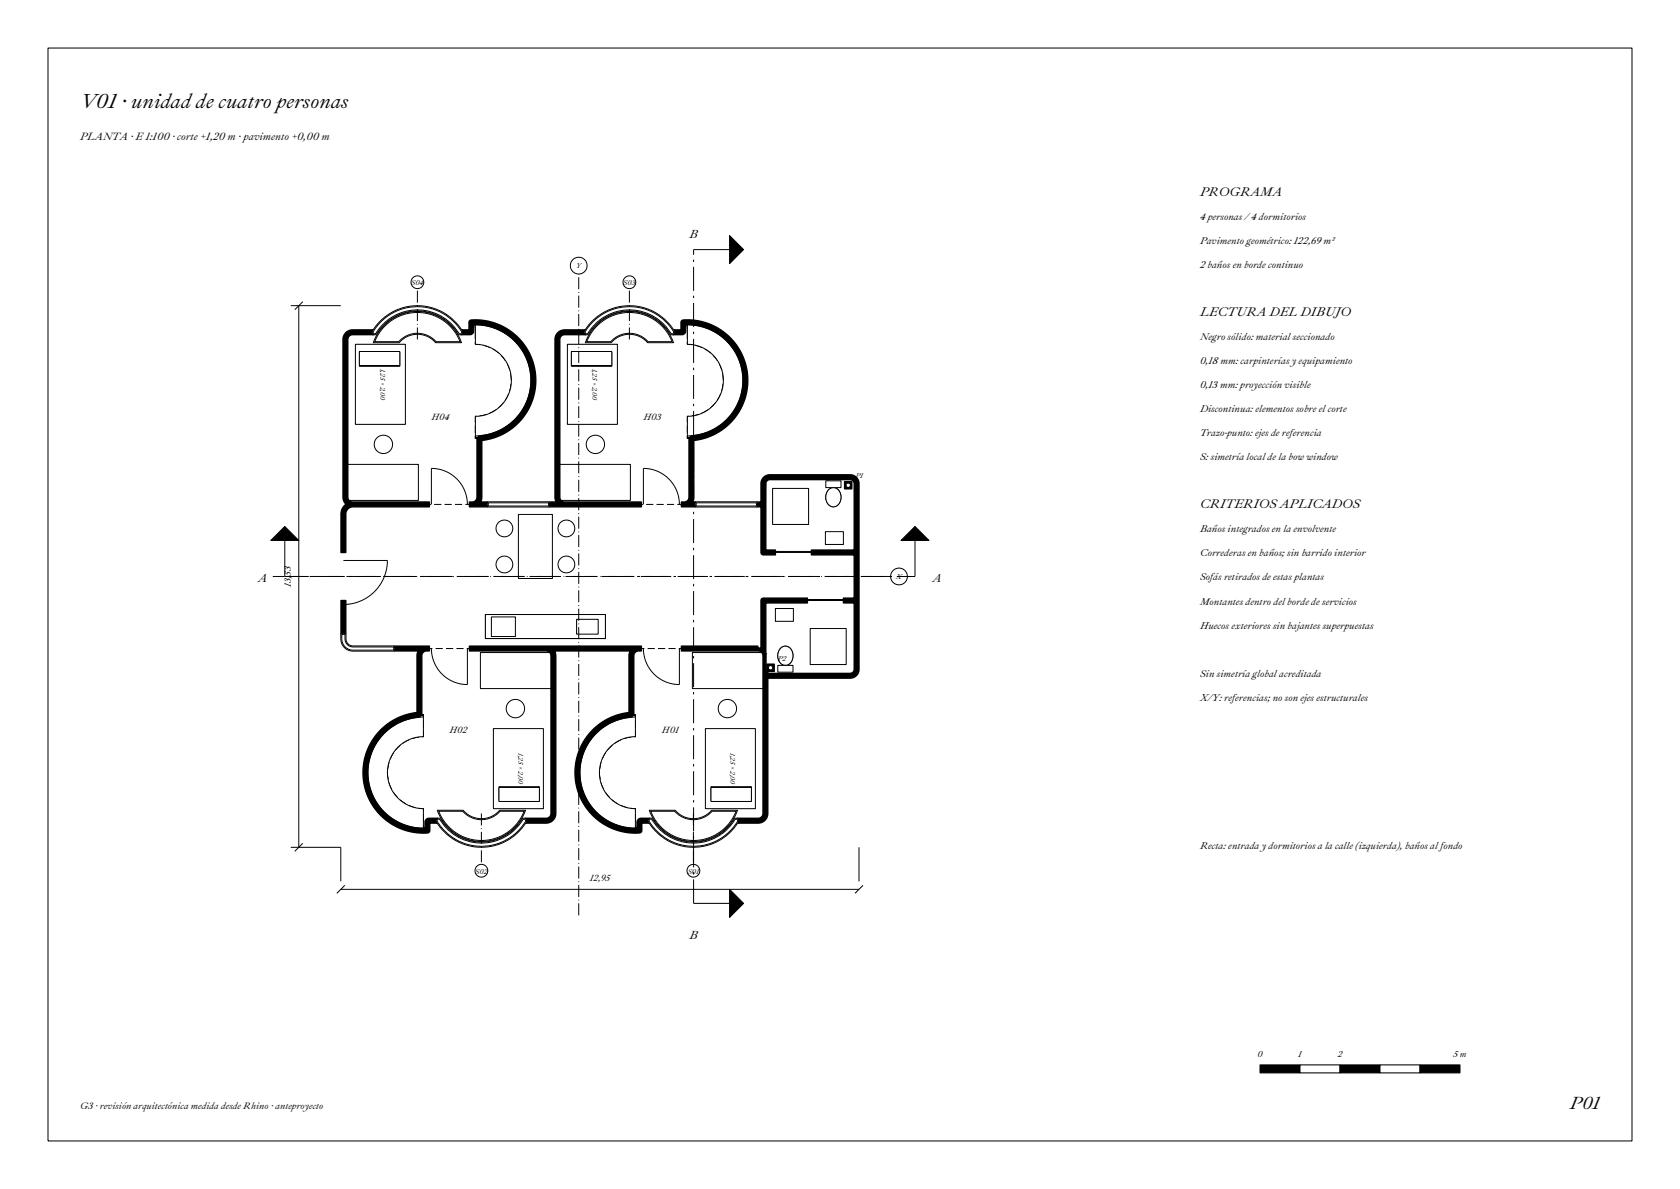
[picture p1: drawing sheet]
<svg xmlns="http://www.w3.org/2000/svg" width="420mm" height="297mm" viewBox="0 0 420 297" stroke-linecap="round" stroke-linejoin="round" font-family="sans-serif">
<path d="M131.2 87.3a14.8 14.8 0 0 0-13.3-6.8l-.2 2.4-2.6 .1a12.7 12.7 0 0 0-21.1-.5l-.4 .5h-5.6l-1.1 .5-.5 1.3v39.4l.5 1.3 1.3 .5h29.8l1.3-.5 .5-1.3 .1-14.6 2.4-.7a14.2 14.2 0 0 0 9.2-20.9l-.3-.7M133.3 95.9a14.5 14.5 0 0 0-14.5-15.4v5.5a9 9 0 0 1 9 9 9 9 0 0 1-9 9v5.5a14.5 14.5 0 0 0 14.5-13.6M184.2 87.3a14.8 14.8 0 0 0-13.3-6.8l-.2 2.4-2.6 .1a12.7 12.7 0 0 0-21.1-.5l-.4 .5h-5.6l-1.1 .5-.5 1.3v39.4l.5 1.3 1.3 .5h29.8l1.3-.5 .5-1.3 .1-14.6 2.4-.7a14.2 14.2 0 0 0 9.2-20.9l-.3-.7M186.3 95.9a14.5 14.5 0 0 0-14.4-15.4v5.5a9 9 0 0 1 9 9 9 9 0 0 1-9 9v5.5a14.5 14.5 0 0 0 14.4-13.6M138.3 163.8l-.5-1.3-1.3-.5h-29.8l-1.3 .5-.5 1.3-.1 14.6-.5 .1a14.9 14.9 0 0 0-9.8 5.5 14.5 14.5 0 0 0-1.5 15.8 14.5 14.5 0 0 0 13.8 7.7l.2-2.4 2.6-.1a13.2 13.2 0 0 0 10.3 6 12.9 12.9 0 0 0 11.2-6h5.6l1.1-.5 .5-1.3v-39.4M191.3 163.8l-.5-1.3-1.3-.5h-29.8l-1.3 .5-.5 1.3-.1 14.6-.5 .1a14.9 14.9 0 0 0-9.8 5.5 14.5 14.5 0 0 0-1.5 15.8 14.5 14.5 0 0 0 13.8 7.7l.2-2.4 2.6-.1a13.2 13.2 0 0 0 10.3 6 12.9 12.9 0 0 0 11.2-6h5.6l1.1-.5 .5-1.3v-39.4M91.4 192.1a14.5 14.5 0 0 0 14.4 15.4v-5.5a9 9 0 0 1-9-9 9 9 0 0 1 9-9v-5.5a14.5 14.5 0 0 0-14.4 13.6M144.4 192.1a14.5 14.5 0 0 0 14.5 15.4v-5.5a9 9 0 0 1-9-9 9 9 0 0 1 9-9v-5.5a14.5 14.5 0 0 0-14.5 13.6" fill="none" stroke="#000" stroke-width=".25" stroke-dasharray="1.8 .8" stroke-linecap="butt"/>
<g fill="#fff" stroke="#000" stroke-width=".25">
<path d="M195.2 161.9a1.87 1.87 0 0 1 2.1-.2 1.87 1.87 0 0 1 .9 1.9 1.98 1.98 0 0 1-.6 2.1 1.98 1.98 0 0 1-2.2 .2 2.77 2.77 0 0 1-.2-4zM195 163a1.43 1.43 0 0 0-.1 1.7 1.43 1.43 0 0 0 1.7 .5 1.42 1.42 0 0 0 1.5-1.6 1.42 1.42 0 0 0-1.8-1.2l-.8 .2z" fill-rule="evenodd"/>
<path d="M207.2 122.3a1.93 1.93 0 0 1 2.3-.1 1.93 1.93 0 0 1 .7 2.1 1.91 1.91 0 0 1-.8 1.9 1.91 1.91 0 0 1-2.1 0 2.79 2.79 0 0 1-.1-3.9zM207 123.3a1.47 1.47 0 0 0 0 1.8 1.47 1.47 0 0 0 1.8 .5 1.41 1.41 0 0 0 1.3-1.7 1.41 1.41 0 0 0-1.8-1.1l-.7 .1z" fill-rule="evenodd"/>
<path d="M176.7 182.3h11.8v19.4h-11.8z" fill-rule="evenodd"/>
<path d="M176.4 182h12.4v20h-12.4z" fill-rule="evenodd"/>
<path d="M177.8 196.5h10.1v3.5h-10.1z" fill-rule="evenodd"/>
<path d="M177.8 196.7h10.1v3.5h-10.1z" fill-rule="evenodd"/>
<path d="M162.3 202.4h6.5a6 6 0 0 0 9.1 0h6.5a11.7 11.7 0 0 1-11 7.8 11.7 11.7 0 0 1-11.1-7.8z" fill-rule="evenodd"/>
<path d="M162.7 202.7h6a6.2 6.2 0 0 0 9.3 0h6a11.4 11.4 0 0 1-10.6 7.3 11.4 11.4 0 0 1-10.7-7.3z" fill-rule="evenodd"/>
<path d="M148.3 183.1a14.5 14.5 0 0 1 10.6-4.6v5.5a9 9 0 0 0-9 9 9 9 0 0 0 9 9v5.5a14.5 14.5 0 0 1-13.4-8.7 14.5 14.5 0 0 1 2.8-15.7z" fill-rule="evenodd"/>
<path d="M148.7 182.9a14.3 14.3 0 0 1 10.2-4.2v.4a13.9 13.9 0 0 0-13.9 13.9 13.9 13.9 0 0 0 13.9 13.9v.4a14.3 14.3 0 0 1-13.3-8.8 14.3 14.3 0 0 1 3.1-15.6z" fill-rule="evenodd"/>
<path d="M173.1 163h18v9h-18z" fill-rule="evenodd"/>
<path d="M123.6 182.3h11.9v19.4h-11.9z" fill-rule="evenodd"/>
<path d="M123.3 182h12.5v20h-12.5z" fill-rule="evenodd"/>
<path d="M124.7 196.5h10.2v3.5h-10.2z" fill-rule="evenodd"/>
<path d="M124.7 196.7h10.2v3.5h-10.2z" fill-rule="evenodd"/>
<path d="M109.3 202.4h6.5a6 6 0 0 0 9.1 0h6.5a11.7 11.7 0 0 1-11.1 7.8 11.7 11.7 0 0 1-11-7.8z" fill-rule="evenodd"/>
<path d="M109.7 202.7h6a6.2 6.2 0 0 0 9.3 0h6a11.4 11.4 0 0 1-10.7 7.3 11.4 11.4 0 0 1-10.6-7.3z" fill-rule="evenodd"/>
<path d="M95.3 183.1a14.5 14.5 0 0 1 10.5-4.6v5.5a9 9 0 0 0-9 9 9 9 0 0 0 9 9v5.5a14.5 14.5 0 0 1-13.3-8.7 14.5 14.5 0 0 1 2.8-15.7z" fill-rule="evenodd"/>
<path d="M95.7 182.9a14.3 14.3 0 0 1 10.1-4.2v.4a13.9 13.9 0 0 0-13.8 13.9 13.9 13.9 0 0 0 13.8 13.9v.4a14.3 14.3 0 0 1-13.2-8.8 14.3 14.3 0 0 1 3.1-15.6z" fill-rule="evenodd"/>
<path d="M120.1 163h18v9h-18z" fill-rule="evenodd"/>
<path d="M142.2 86.3h11.9v19.4h-11.9z" fill-rule="evenodd"/>
<path d="M141.9 86h12.5v20h-12.5z" fill-rule="evenodd"/>
<path d="M142.8 88h10.2v3.5h-10.2z" fill-rule="evenodd"/>
<path d="M142.8 87.8h10.2v3.5h-10.2z" fill-rule="evenodd"/>
<path d="M149.2 81.1a11.7 11.7 0 0 1 19.2 4.5h-6.5a6 6 0 0 0-9.1 0h-6.5l1.2-2.4z" fill-rule="evenodd"/>
<path d="M149.5 81.1a11.4 11.4 0 0 1 18.5 4.3h-6a6.2 6.2 0 0 0-9.3 0h-6l1.1-2.3z" fill-rule="evenodd"/>
<path d="M171.9 80.5a14.5 14.5 0 0 1 14.4 14.5 14.5 14.5 0 0 1-14.4 14.5v-5.5a9 9 0 0 0 9-9 9 9 0 0 0-9-9z" fill-rule="evenodd"/>
<path d="M171.9 80.7a14.3 14.3 0 0 1 14.3 14.3 14.3 14.3 0 0 1-14.3 14.3v-.4a13.9 13.9 0 0 0 13.8-13.9 13.9 13.9 0 0 0-13.8-13.9z" fill-rule="evenodd"/>
<path d="M139.6 116h18v9h-18z" fill-rule="evenodd"/>
<path d="M89.2 86.3h11.8v19.4h-11.8z" fill-rule="evenodd"/>
<path d="M88.9 86h12.4v20h-12.4z" fill-rule="evenodd"/>
<path d="M89.8 88h10.1v3.5h-10.1z" fill-rule="evenodd"/>
<path d="M89.8 87.8h10.1v3.5h-10.1z" fill-rule="evenodd"/>
<path d="M96.2 81.1a11.7 11.7 0 0 1 19.2 4.5h-6.5a6 6 0 0 0-9.1 0h-6.5l1.2-2.4z" fill-rule="evenodd"/>
<path d="M96.5 81.1a11.4 11.4 0 0 1 18.5 4.3h-6a6.2 6.2 0 0 0-9.3 0h-6l1.1-2.3z" fill-rule="evenodd"/>
<path d="M118.8 80.5a14.5 14.5 0 0 1 14.6 14.5 14.5 14.5 0 0 1-14.6 14.5v-5.5a9 9 0 0 0 9-9 9 9 0 0 0-9-9z" fill-rule="evenodd"/>
<path d="M118.8 80.7a14.3 14.3 0 0 1 14.4 14.3 14.3 14.3 0 0 1-14.4 14.3v-.4a13.9 13.9 0 0 0 13.9-13.9 13.9 13.9 0 0 0-13.9-13.9z" fill-rule="evenodd"/>
<path d="M86.6 116h18v9h-18z" fill-rule="evenodd"/>
<path d="M193.1 122h9v9h-9z" fill-rule="evenodd"/>
<path d="M206.3 132.8h4.5v3.2h-4.5z" fill-rule="evenodd"/>
<path d="M202.5 157h9.1v9h-9.1z" fill-rule="evenodd"/>
<path d="M193.9 152h4.5v3.2h-4.5z" fill-rule="evenodd"/>
<path d="M121.4 153.5h29.9v6h-29.9z" fill-rule="evenodd"/>
<path d="M121.4 153.5h29.9v6h-29.9z" fill-rule="evenodd"/>
<path d="M144.2 154.7h5.4v3.7h-5.4z" fill-rule="evenodd"/>
<path d="M122.8 154.1h6.1v4.9h-6.1z" fill-rule="evenodd"/>
<path d="M129.6 128.5h8.5v16h-8.5z" fill-rule="evenodd"/>
<path d="M207.8 122.8a.88 .88 0 0 1 1-.1 .88 .88 0 0 1 .5 .9 1.61 1.61 0 0 1-1.1 2.2 2.04 2.04 0 0 1-.4-3z" fill-rule="evenodd"/>
<path d="M207.1 122.4a1.85 1.85 0 0 1 2.1-.4 1.85 1.85 0 0 1 1 1.9 2.01 2.01 0 0 1-.6 2.1 2.01 2.01 0 0 1-2.1 .3 2.77 2.77 0 0 1-.4-3.9z" fill-rule="evenodd"/>
<path d="M206.4 120.1h3.9v1.7h-3.9z" fill-rule="evenodd"/>
<path d="M195.8 162.4a.88 .88 0 0 1 1-.1 .88 .88 0 0 1 .5 .9 1.56 1.56 0 0 1-1.1 2.2 2.12 2.12 0 0 1-.4-3z" fill-rule="evenodd"/>
<path d="M195.2 161.9a1.87 1.87 0 0 1 2.1-.2 1.87 1.87 0 0 1 .9 1.9 1.97 1.97 0 0 1-.7 2.1 1.97 1.97 0 0 1-2.2 .1 2.79 2.79 0 0 1-.1-3.9z" fill-rule="evenodd"/>
<path d="M194.5 166.2h3.8v1.7h-3.8z" fill-rule="evenodd"/>
<circle cx="181.9" cy="177" r="2.3"/>
<circle cx="128.9" cy="177" r="2.3"/>
<circle cx="148.8" cy="111" r="2.3"/>
<circle cx="95.8" cy="111" r="2.3"/>
<circle cx="141.6" cy="132" r="2.1"/>
<circle cx="141.6" cy="141" r="2.1"/>
<circle cx="126.1" cy="132" r="2.1"/>
<circle cx="126.1" cy="141" r="2.1"/>
<circle cx="212.1" cy="121.2" r=".55"/>
<circle cx="212.5" cy="120.7" r=".13"/>
<circle cx="192.6" cy="166.8" r=".55"/>
<circle cx="193.1" cy="166.3" r=".13"/>
</g>
<g fill="#000" stroke="#000" stroke-width=".35">
<path d="M86.4 83.1l.8-.5 .7-.2h5.4l-.3 .7 .4 .5h-5.2a1.2 1.2 0 0 0-1.3 1.2v39.4a1.2 1.2 0 0 0 1.3 1.2h19.1v1.2h-19a1.8 1.8 0 0 0-1.9 1.8v9.6h-1.2v-9.6a2.99 2.99 0 0 1 1.3-2.4l-.6-.9-.1-.9v-39.4l.1-.9z" fill-rule="evenodd"/>
<path d="M139.4 83.1a2.4 2.4 0 0 1 1.7-.7h5.2l-.3 .7 .4 .5h-5.2a1.2 1.2 0 0 0-1.2 1.2v39.4a1.2 1.2 0 0 0 1.2 1.2h19.1v1.2h-23l.1-.6-.1-.6h1.8l-.3-1.2v-39.4l.1-.9z" fill-rule="evenodd"/>
<path d="M117.4 80.1a11.7 11.7 0 0 1 6.8 .8 15.1 15.1 0 0 1 9.6 16 15.1 15.1 0 0 1-13.3 13.1l-.1 14.2-.3 1.2h1.8l-.1 .6 .1 .6h-4.5v-1.2h.6a1.2 1.2 0 0 0 1.2-1.2v-14.4a1 1 0 0 1 .9-1 13.9 13.9 0 0 0 12.6-14.6 13.9 13.9 0 0 0-14.2-13.1v1.5a1 1 0 0 1-1 1h-2.2l.4-.5-.3-.7h1.9v-1.9z" fill-rule="evenodd"/>
<path d="M170.4 80.1a2.21 2.21 0 0 1 1.9-.2 15.1 15.1 0 0 1 14.6 14.5 15.1 15.1 0 0 1-13.4 15.6v14.2l-.4 1.2h.8l-.1 .6 .1 .6h-3.5v-1.2h.6a1.2 1.2 0 0 0 1.2-1.2v-14.4a1 1 0 0 1 .9-1 13.9 13.9 0 0 0 12.6-14.6 13.9 13.9 0 0 0-14.3-13.1v1.5a1 1 0 0 1-.9 1h-2.2l.4-.5-.3-.7h1.8v-1.9z" fill-rule="evenodd"/>
<path d="M211.1 120.3h1.9v1.8h-1.9zM211.4 120.6v1.3h1.3v-1.3z" fill-rule="evenodd"/>
<path d="M85.2 150h1.2v8.4l-.5-.2-.7 .2z" fill-rule="evenodd"/>
<path d="M191.7 165.9h1.9v1.8h-1.9zM192 166.2v1.3h1.3v-1.3z" fill-rule="evenodd"/>
<path d="M190.9 119.2l.7-.4 .9-.2h20a2.2 2.2 0 0 1 2.2 2.2l.1 46.4a2.2 2.2 0 0 1-2.3 2.2l-20.6-.1v33.9a2.4 2.4 0 0 1-2.3 2.4h-5.2l.3-.7-.4-.5h5.2a1.2 1.2 0 0 0 1.3-1.2v-39.4a1.2 1.2 0 0 0-1.3-1.2h-19.1v-1.2h19v.5l.9 .1-.1-12 .2-.4 .5-.2h10.9v1.2h-10.4l.1 19.4v-2.5l.2 .4 .8 .3h20l.6-.2 .4-.5 .1-16.9h-2.8v-1.2h2.8v-10.8h-10.8v-1.2h10.8l-.1-16.9-.3-.5-.7-.2h-20.1l-.6 .2-.3 .6-.1 16.8h2.5v1.2h-3.1l-.4-.2-.2-.4v-11.4h-1l.2-.6-.2-.6h1l.1-4.8 .2-.8z" fill-rule="evenodd"/>
<path d="M98.5 161.4h8.8v1.2h-.6a1.2 1.2 0 0 0-1.2 1.2v14.4l-.4 .8a17.6 17.6 0 0 0-7 2.4 13.9 13.9 0 0 0-5.5 15.8 13.9 13.9 0 0 0 13.6 9.7v-1.5a1 1 0 0 1 1-1h2.2l-.4 .5 .3 .7h-1.8l-.1 1.9-.2 .4a15 15 0 0 1-16.4-13.5 15 15 0 0 1 13.4-16.4l.1-14.2 .3-1.2h-6.1l.2-.6z" fill-rule="evenodd"/>
<path d="M117.4 161.4h42.9v1.2h-.6a1.2 1.2 0 0 0-1.3 1.2v14.4a1 1 0 0 1-.8 1 13.9 13.9 0 0 0-12.6 14.6 13.9 13.9 0 0 0 14.2 13.1l.1-1.6 .3-.7 .6-.2h2.2l-.4 .5 .3 .7h-1.8l-.1 1.9-.2 .4a15 15 0 0 1-16.4-13.5 15 15 0 0 1 13.4-16.4l.1-14.2 .3-1.2h-19l.3 1.2v39.4a2.4 2.4 0 0 1-2.3 2.4h-5.2l.3-.7-.4-.5h5.2a1.2 1.2 0 0 0 1.2-1.2v-39.4a1.2 1.2 0 0 0-1.2-1.2h-19.1z" fill-rule="evenodd"/>
</g>
<path d="M109.2 204.5l.7-.1a12 12 0 0 0 20.7 .1 .65 .65 0 0 1 .8 0 .65 .65 0 0 1 .2 .8 13 13 0 0 1-22.6-.3z" fill-rule="evenodd" fill="#fff" stroke="#000" stroke-width=".25"/>
<path d="M109.4 204.7l.4-.1a12.5 12.5 0 0 0 7.7 5.7 12.1 12.1 0 0 0 12.7-4.8l.6-.8 .4-.1 .2 .4a12.8 12.8 0 0 1-22.1 0z" fill="none" stroke="#000" stroke-width=".25"/>
<path d="M162.2 204.5l.7-.1a12 12 0 0 0 20.7 .1 .65 .65 0 0 1 .8 0 .65 .65 0 0 1 .2 .8 13 13 0 0 1-22.6-.3z" fill-rule="evenodd" fill="#fff" stroke="#000" stroke-width=".25"/>
<path d="M162.4 204.7l.4-.1a12.5 12.5 0 0 0 7.7 5.7 12.1 12.1 0 0 0 12.7-4.8l.6-.8 .4-.1 .2 .4a12.8 12.8 0 0 1-22.1 0z" fill="none" stroke="#000" stroke-width=".25"/>
<path d="M85.2 158.4l.7-.2 .6 .2v1.2a1.75 1.75 0 0 0 1.8 1.8h10.2l.2 .6-.2 .7h-10.2a3.1 3.1 0 0 1-3.1-3.1z" fill-rule="evenodd" fill="#fff" stroke="#000" stroke-width=".25"/>
<path d="M85.5 158.5h.8v1.3l.2 .7 .5 .6 .7 .4 10.7 .1v.4v.4h-10.1a2.8 2.8 0 0 1-2.8-2.8z" fill="none" stroke="#000" stroke-width=".25"/>
<path d="M122 125.4h15.2l.2 .6-.2 .7h-15.2l-.2-.7z" fill-rule="evenodd" fill="#fff" stroke="#000" stroke-width=".25"/>
<path d="M122.1 125.6h15v.4v.4h-15z" fill="none" stroke="#000" stroke-width=".25"/>
<path d="M174 125.4h15.2l.2 .6-.2 .7h-15.2l-.2-.7z" fill-rule="evenodd" fill="#fff" stroke="#000" stroke-width=".25"/>
<path d="M174.1 125.6h15v.4v.4h-15z" fill="none" stroke="#000" stroke-width=".25"/>
<path d="M94.8 80.5a13 13 0 0 1 20.9 2.5 .65 .65 0 0 1-.4 .6 .65 .65 0 0 1-.7-.1 11.9 11.9 0 0 0-20.5 0 .65 .65 0 0 1-.8 0 .65 .65 0 0 1-.2-.8z" fill-rule="evenodd" fill="#fff" stroke="#000" stroke-width=".25"/>
<path d="M94.9 80.7a12.8 12.8 0 0 1 20.5 2.3l-.2 .4h-.3a12.5 12.5 0 0 0-7.7-5.7 12.1 12.1 0 0 0-12.1 4l-1.2 1.6-.5-.1-.1-.4z" fill="none" stroke="#000" stroke-width=".25"/>
<path d="M147.8 80.5a13 13 0 0 1 20.9 2.5 .65 .65 0 0 1-.4 .6 .65 .65 0 0 1-.7-.1 11.9 11.9 0 0 0-20.5 0 .65 .65 0 0 1-.8 0 .65 .65 0 0 1-.2-.8z" fill-rule="evenodd" fill="#fff" stroke="#000" stroke-width=".25"/>
<g fill="none" stroke="#000" stroke-width=".25">
<path d="M72.7 76.4h12.5M74.7 76.4v135.3M75.7 75.4l-2 2M147.9 80.7a12.8 12.8 0 0 1 20.5 2.3l-.2 .4h-.3a12.5 12.5 0 0 0-7.7-5.7 12.1 12.1 0 0 0-12.1 4l-1.2 1.6-.5-.1-.1-.4zM107.8 126v-9a9 9 0 0 1 9 9M160.8 126v-9a9 9 0 0 1 9 9M193.8 138h9M193.8 137.8h9M85.9 140h11a11 11 0 0 1-11 11M201.8 150h9M201.8 149.8h9M107.8 162a9 9 0 0 0 9 9v-9"/>
<path d="M160.8 162a9 9 0 0 0 9 9v-9M72.7 211.7h12.5v8.5M75.7 210.7l-2 2M214.8 211.7v8.5M85.2 222.2h129.6M86.2 221.2l-2 2M215.8 221.2l-2 2"/>
</g>
<path d="M202.8 138h9M201.8 150h-9" fill="none" stroke="#000" stroke-width=".25" stroke-dasharray="1.2 .6" stroke-linecap="butt"/>
<path d="M68.2 144h156.5" fill="none" stroke="#000" stroke-width=".25" stroke-dasharray="3 .7 .2 .7" stroke-linecap="butt"/>
<circle cx="224.8" cy="144" r="2.1" fill="#fff" stroke="#000" stroke-width=".25"/>
<path d="M144.7 228.7v-162.3" fill="none" stroke="#000" stroke-width=".25" stroke-dasharray="3 .7 .2 .7" stroke-linecap="butt"/>
<circle cx="144.7" cy="66.4" r="2.1" fill="#fff" stroke="#000" stroke-width=".25"/>
<path d="M173.3 203.2v14.3" fill="none" stroke="#000" stroke-width=".25" stroke-dasharray="3 .7 .2 .7" stroke-linecap="butt"/>
<circle cx="173.3" cy="217.5" r="1.6" fill="#fff" stroke="#000" stroke-width=".25"/>
<path d="M120.3 203.2v14.3" fill="none" stroke="#000" stroke-width=".25" stroke-dasharray="3 .7 .2 .7" stroke-linecap="butt"/>
<circle cx="120.3" cy="217.5" r="1.6" fill="#fff" stroke="#000" stroke-width=".25"/>
<path d="M157.3 84.8v-14.3" fill="none" stroke="#000" stroke-width=".25" stroke-dasharray="3 .7 .2 .7" stroke-linecap="butt"/>
<circle cx="157.3" cy="70.5" r="1.6" fill="#fff" stroke="#000" stroke-width=".25"/>
<path d="M104.3 84.8v-14.3" fill="none" stroke="#000" stroke-width=".25" stroke-dasharray="3 .7 .2 .7" stroke-linecap="butt"/>
<circle cx="104.3" cy="70.5" r="1.6" fill="#fff" stroke="#000" stroke-width=".25"/>
<path d="M12 12h396v273h-396z" fill="none" stroke="#000" stroke-width=".25"/>
<path d="M315 266h10v2h-10z" fill-rule="evenodd" fill="#000" stroke="#000" stroke-width=".25"/>
<path d="M325 266h10v2h-10z" fill-rule="evenodd" fill="#fff" stroke="#000" stroke-width=".25"/>
<path d="M335 266h10v2h-10z" fill-rule="evenodd" fill="#000" stroke="#000" stroke-width=".25"/>
<path d="M345 266h10v2h-10z" fill-rule="evenodd" fill="#fff" stroke="#000" stroke-width=".25"/>
<g fill="#000" stroke="#000" stroke-width=".25">
<path d="M182.4 58.9l3.5 3.5-3.5 3.5zM71.2 131.5l3.5 3.5h-7zM228.7 131.5l3.6 3.5h-7.1zM182.4 222.2l3.5 3.5-3.5 3.5z"/>
<path d="M355 266h10v2h-10z" fill-rule="evenodd"/>
</g>
<path d="M71.2 144h157.5M173.4 225.7v-163.3" fill="none" stroke="#000" stroke-width=".25" stroke-dasharray="6 1.2 .6 1.2" stroke-linecap="butt"/>
<path d="M173.4 62.4h9M71.2 135v9M228.7 135v9M173.4 225.7h9" fill="none" stroke="#000" stroke-width=".25"/>
<text font-size="5.2" x="20" y="27">V01 · unidad de cuatro personas</text>
<text font-size="4.5" x="392.5" y="277">P01</text>
<g font-size="3.2">
<text x="300" y="49">PROGRAMA</text>
<text x="300" y="79">LECTURA DEL DIBUJO</text>
<text x="300" y="127">CRITERIOS APLICADOS</text>
</g>
<g font-size="3">
<text x="172.3" y="59.4">B</text>
<text x="64.6" y="145.5">A</text>
<text x="233.1" y="145.5">A</text>
<text x="172.3" y="234.7">B</text>
</g>
<text font-size="2.7" x="20" y="35">PLANTA · E 1:100 · corte +1,20 m · pavimento +0,00 m</text>
<g font-size="2.5">
<text x="300" y="55">4 personas / 4 dormitorios</text>
<text x="300" y="61">Pavimento geométrico: 122,69 m²</text>
<text x="300" y="67">2 baños en borde continuo</text>
<text x="300" y="85">Negro sólido: material seccionado</text>
<text x="300" y="91">0,18 mm: carpinterías y equipamiento</text>
<text x="300" y="97">0,13 mm: proyección visible</text>
<text x="300" y="103">Discontinua: elementos sobre el corte</text>
<text x="300" y="109">Trazo-punto: ejes de referencia</text>
<text x="300" y="115">S: simetría local de la bow window</text>
<text x="300" y="133">Baños integrados en la envolvente</text>
<text x="300" y="139">Correderas en baños; sin barrido interior</text>
<text x="300" y="145">Sofás retirados de estas plantas</text>
<text x="300" y="151">Montantes dentro del borde de servicios</text>
<text x="300" y="157">Huecos exteriores sin bajantes superpuestas</text>
<text x="300" y="169">Sin simetría global acreditada</text>
<text x="300" y="175">X/Y: referencias; no son ejes estructurales</text>
<text x="300" y="212">Recta: entrada y dormitorios a la calle (izquierda), baños al fondo</text>
</g>
<text font-size="2.4" x="20" y="277">G3 · revisión arquitectónica medida desde Rhino · anteproyecto</text>
<g font-size="2.3">
<text x="107.8" y="105">H04</text>
<text x="160.9" y="105">H03</text>
<text x="72.7" y="146.6" transform="rotate(-90 72.7 146.6)">13,53</text>
<text x="112.4" y="183">H02</text>
<text x="165.5" y="183">H01</text>
<text x="147.4" y="220.2">12,95</text>
</g>
<g font-size="2.2">
<text x="314.4" y="264">0</text>
<text x="324.5" y="264">1</text>
<text x="334.4" y="264">2</text>
<text x="363.4" y="264">5 m</text>
</g>
<g font-size="1.8">
<text x="102.8" y="71.2">S04</text>
<text x="144" y="67.1">Y</text>
<text x="155.8" y="71.2">S03</text>
<text x="213.8" y="119.4">P1</text>
<text x="224" y="144.7">X</text>
<text x="194.4" y="165">P2</text>
<text x="118.8" y="218.2">S02</text>
<text x="171.9" y="218.2">S01</text>
</g>
<g font-size="1.7">
<text x="95.1" y="92.1" transform="rotate(90 95.1 92.1)">1,25 × 2,00</text>
<text x="148.1" y="92.1" transform="rotate(90 148.1 92.1)">1,25 × 2,00</text>
<text x="129.6" y="188.1" transform="rotate(90 129.6 188.1)">1,25 × 2,00</text>
<text x="182.6" y="188.1" transform="rotate(90 182.6 188.1)">1,25 × 2,00</text>
</g>
</svg>
